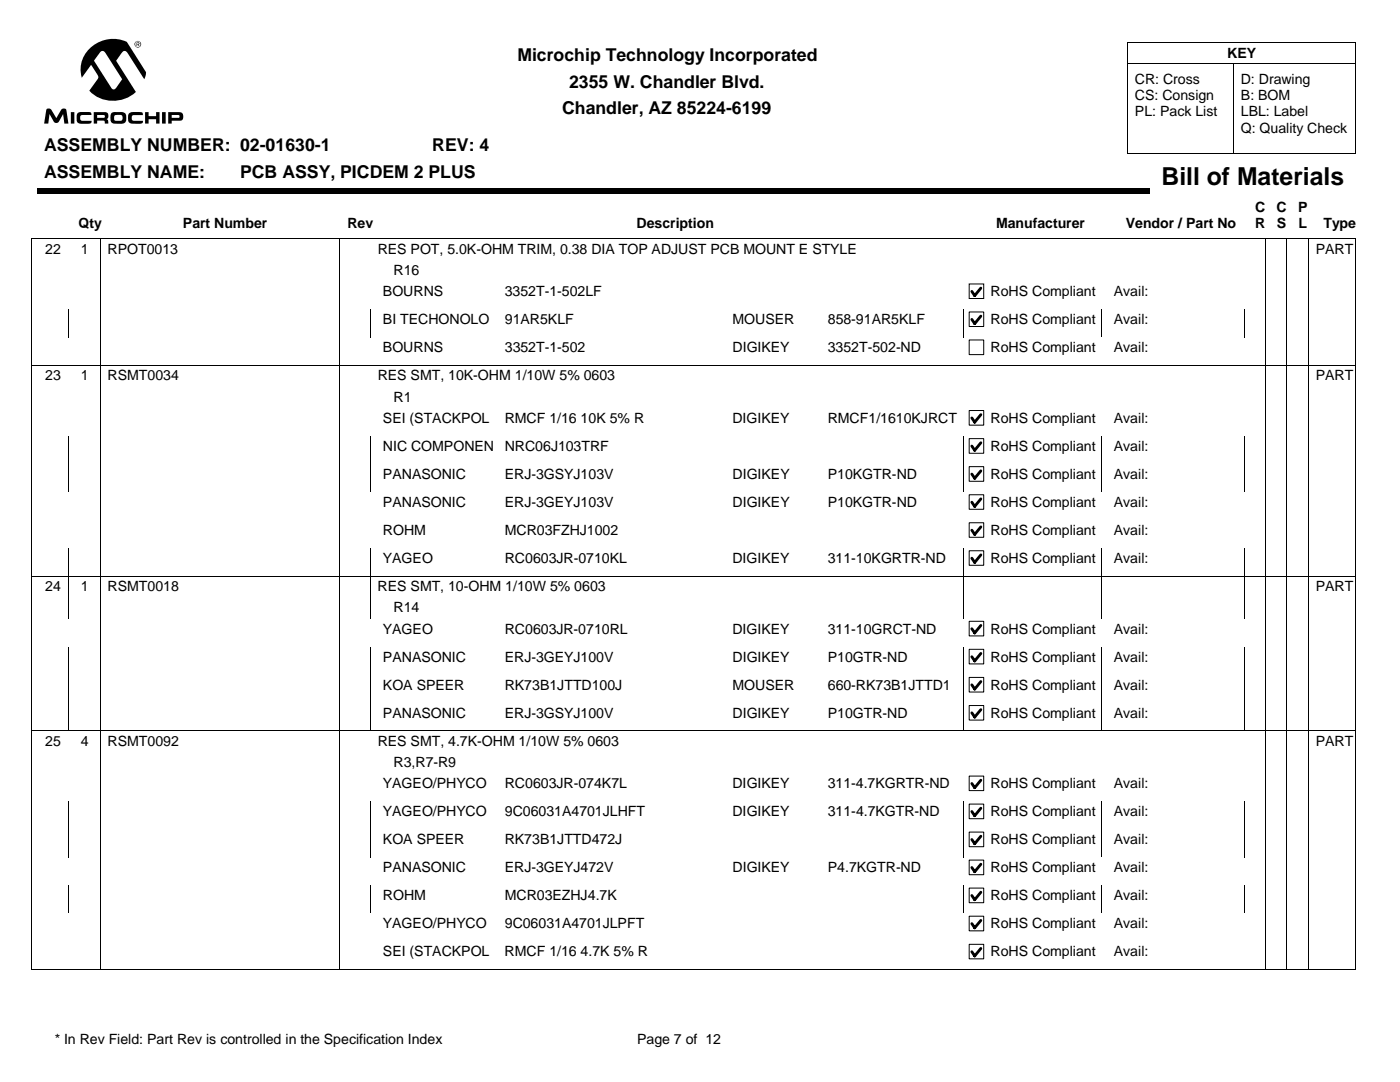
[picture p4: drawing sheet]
<svg xmlns="http://www.w3.org/2000/svg" width="279mm" height="216mm" viewBox="0 0 279 216" stroke-linecap="round" stroke-linejoin="round" font-family="sans-serif">
<g fill="#000">
<path d="M7.4 37.6h222v1.1h-222z"/>
<path d="M26.8 8.8a.7 .7 0 0 1 1.4 0 .7 .7 0 0 1-1.4 0zM33.6 22.4h2.1a.87 .87 0 0 1 .9 .7 .87 .87 0 0 1-.7 1h-1.6v.6h-.7zM32.3 22.4h.8v2.3h-.8zM18.1 9.5a6.7 6.7 0 0 1 7.2-1.1l3.8 6-.3 1.4-3.3-5.2a.63 .63 0 0 0-.6-.4 .63 .63 0 0 0-.6 .4l-1.1 1.5 3.9 6.3a6.7 6.7 0 0 1-9.3-.3l1.7-2.4 .1-.3-1.4-2.5-1.9 2.6a5.8 5.8 0 0 1 1.8-6zM29 22.4h.7v.8h1.5v-.8h.6v2.3h-.6v-.9h-1.5v.9h-.7zM25.8 22.6a3.7 3.7 0 0 1 2.4-.2l.2 .1 .1 .5h-1.8a.6 .6 0 0 0-.4 .5 .6 .6 0 0 0 .4 .6h1.8l-.1 .5-1 .1a2.11 2.11 0 0 1-1.7-.4 2.22 2.22 0 0 1 .1-1.7zM22.3 22.5l.7-.1a2.94 2.94 0 0 1 2 .2l.2 .3a1.42 1.42 0 0 1-.6 1.7l-.8 .1a1.77 1.77 0 0 1-1.6-.4 1.9 1.9 0 0 1 .1-1.8zM18.7 22.4h2.4a.77 .77 0 0 1 .5 .6 .77 .77 0 0 1-.3 .8 .7 .7 0 0 1 .3 .9h-.7l-.1-.5-.2-.1h-1.2v.6h-.7zM15.5 22.6a4 4 0 0 1 2.4-.2l.3 .1v.4h-1.8a.6 .6 0 0 0-.4 .6 .6 .6 0 0 0 .4 .6h1.9l-.2 .5-1.8 .1a.77 .77 0 0 1-1-.8v-1zM14.1 22.4h.7v2.3h-.7zM9.4 21.7h.5l.3 .1 1 1.8 1-1.7a.61 .61 0 0 1 1.1 .1l.4 2.7h-.9l-.2-1.9-.9 1.5-.3 .2-.6-.1-.9-1.6-.3 1.9h-.8zM26.9 8.8a.58 .58 0 0 0 1.1 0 .58 .58 0 0 0-1.1 0zM34.3 22.9v.6h1.4a.31 .31 0 0 0 .1-.3 .31 .31 0 0 0-.2-.3zM20 10.4l-1.2 1.7 3.3 5.3a.58 .58 0 0 0 .5 .4 .58 .58 0 0 0 .6-.3l1.2-1.7-3.5-5.4-.5-.2zM23 23l-.2 .2v.8l1.3 .1a.63 .63 0 0 0 .4-.6 .63 .63 0 0 0-.5-.6zM19.4 22.9v.6h1.3a.29 .29 0 0 0 .2-.3 .29 .29 0 0 0-.3-.3zM27.3 8.4l.5 .1v.2l-.2 .2 .3 .3h-.2l-.2-.3h-.1v.3h-.1zM27.4 8.5v.3l.3-.1v-.1z"/>
</g>
<path d="M225.1 12.7h45.5M225.1 8.5h45.5v22.2h-45.5M225.1 8.5v22.2M246.3 12.7v18M20.1 47.6v8.5M67.7 47.6v8.5M252.6 47.6v8.5M256.8 47.6v8.5M261.1 47.6v8.5M270.4 47.7l-264-.1v8.5M270.6 47.6v8.5" fill="none" stroke="#000" stroke-width=".2"/>
<path d="M193.4 56.7h2.9v2.9h-2.9z" fill="#fff"/>
<path d="M193.4 56.7h2.9v2.9h-2.9z" fill="none" stroke="#000" stroke-width=".2"/>
<path d="M195.7 57.5l-1.2 1.5-.5-.9" fill="none" stroke="#000" stroke-width=".56"/>
<path d="M197.4 56.1h22.4v4h-22.4z" fill="#fff"/>
<path d="M6.4 56.1v5.6M20.1 56.1v5.6M67.7 56.1v5.6M252.6 56.1v5.6M256.8 56.1v5.6M261.1 56.1v5.6M270.6 56.1v5.6" fill="none" stroke="#000" stroke-width=".2"/>
<path d="M193.4 62.3h2.9v2.9h-2.9z" fill="#fff"/>
<path d="M193.4 62.3h2.9v2.9h-2.9z" fill="none" stroke="#000" stroke-width=".2"/>
<path d="M195.7 63.1l-1.2 1.5-.5-.9" fill="none" stroke="#000" stroke-width=".56"/>
<path d="M197.4 61.7h22.4v4h-22.4z" fill="#fff"/>
<path d="M6.4 61.7v5.6M13.7 61.7v5.6M20.1 61.7v5.6M67.7 61.7v5.6M74 61.7v5.6M192.4 61.7v5.6M219.8 61.7v5.6M248.4 61.7v5.6M252.6 61.7v5.6M256.8 61.7v5.6M261.1 61.7v5.6M270.6 61.7v5.6" fill="none" stroke="#000" stroke-width=".2"/>
<path d="M193.4 67.9h2.9v2.9h-2.9z" fill="#fff"/>
<path d="M193.4 67.8h2.9v3h-2.9z" fill="none" stroke="#000" stroke-width=".2"/>
<path d="M197.4 67.3h22.4v4h-22.4z" fill="#fff"/>
<path d="M6.3 72.9h264.1M6.4 67.3v14.1M20.1 67.3v14.1M67.7 67.3v14.1M252.6 67.3v14.1M256.8 67.3v14.1M261.1 67.3v14.1M270.6 67.3v14.1" fill="none" stroke="#000" stroke-width=".2"/>
<path d="M193.4 81.9h2.9v2.9h-2.9z" fill="#fff"/>
<path d="M193.4 81.9h2.9v2.9h-2.9z" fill="none" stroke="#000" stroke-width=".2"/>
<path d="M195.7 82.7l-1.2 1.5-.5-.8" fill="none" stroke="#000" stroke-width=".56"/>
<path d="M197.4 81.4h22.4v4h-22.4z" fill="#fff"/>
<path d="M6.4 81.4v5.6M20.1 81.4v5.6M67.7 81.4v5.6M252.6 81.4v5.6M256.8 81.4v5.6M261.1 81.4v5.6M270.6 81.4v5.6" fill="none" stroke="#000" stroke-width=".2"/>
<path d="M193.4 87.5h2.9v2.9h-2.9z" fill="#fff"/>
<path d="M193.4 87.5h2.9v2.9h-2.9z" fill="none" stroke="#000" stroke-width=".2"/>
<path d="M195.7 88.3l-1.2 1.6-.5-.9" fill="none" stroke="#000" stroke-width=".56"/>
<path d="M197.4 87h22.4v4h-22.4z" fill="#fff"/>
<path d="M6.4 87v5.6M13.7 87v5.6M20.1 87v5.6M67.7 87v5.6M74 87v5.6M192.4 87v5.6M219.8 87v5.6M248.4 87v5.6M252.6 87v5.6M256.8 87v5.6M261.1 87v5.6M270.6 87v5.6" fill="none" stroke="#000" stroke-width=".2"/>
<path d="M193.4 93.1h2.9v2.9h-2.9z" fill="#fff"/>
<path d="M193.4 93.1h2.9v2.9h-2.9z" fill="none" stroke="#000" stroke-width=".2"/>
<path d="M195.7 94l-1.2 1.4-.5-.8" fill="none" stroke="#000" stroke-width=".56"/>
<path d="M197.4 92.6h22.4v4h-22.4z" fill="#fff"/>
<path d="M6.4 92.6v5.6M13.7 92.6v5.6M20.1 92.6v5.6M67.7 92.6v5.6M74 92.6v5.6M192.4 92.6v5.6M219.8 92.6v5.6M248.4 92.6v5.6M252.6 92.6v5.6M256.8 92.6v5.6M261.1 92.6v5.6M270.6 92.6v5.6" fill="none" stroke="#000" stroke-width=".2"/>
<path d="M193.4 98.7h2.9v2.9h-2.9z" fill="#fff"/>
<path d="M193.4 98.7h2.9v2.9h-2.9z" fill="none" stroke="#000" stroke-width=".2"/>
<path d="M195.7 99.5l-1.2 1.5-.5-.8" fill="none" stroke="#000" stroke-width=".56"/>
<path d="M197.4 98.2h22.4v4h-22.4z" fill="#fff"/>
<path d="M6.4 98.2v5.6M20.1 98.2v5.6M67.7 98.2v5.6M252.6 98.2v5.6M256.8 98.2v5.6M261.1 98.2v5.6M270.6 98.2v5.6" fill="none" stroke="#000" stroke-width=".2"/>
<path d="M193.4 104.3h2.9v2.9h-2.9z" fill="#fff"/>
<path d="M193.4 104.3h2.9v2.9h-2.9z" fill="none" stroke="#000" stroke-width=".2"/>
<path d="M195.7 105.1l-1.2 1.5-.5-.8" fill="none" stroke="#000" stroke-width=".56"/>
<path d="M197.4 103.8h22.4v4h-22.4z" fill="#fff"/>
<path d="M6.4 103.8v5.6M20.1 103.8v5.6M67.7 103.8v5.6M252.6 103.8v5.6M256.8 103.8v5.6M261.1 103.8v5.6M270.6 103.8v5.6" fill="none" stroke="#000" stroke-width=".2"/>
<path d="M193.4 109.9h2.9v2.9h-2.9z" fill="#fff"/>
<path d="M193.4 109.9h2.9v2.9h-2.9z" fill="none" stroke="#000" stroke-width=".2"/>
<path d="M195.7 110.7l-1.2 1.5-.5-.8" fill="none" stroke="#000" stroke-width=".56"/>
<path d="M197.4 109.3h22.4v4h-22.4z" fill="#fff"/>
<g fill="none" stroke="#000" stroke-width=".2">
<path d="M6.3 115h264.1M6.4 109.3v14.1M13.7 109.3v14.1M20.1 109.3v14.1M67.7 109.3v14.1M74 109.3v14.1M192.4 109.3v14.1M219.8 109.3v14.1M248.4 109.3v14.1M252.6 109.3v14.1M256.8 109.3v14.1M261.1 109.3v14.1"/>
<path d="M270.6 109.3v14.1"/>
</g>
<path d="M193.4 124h2.9v2.9h-2.9z" fill="#fff"/>
<path d="M193.4 124h2.9v2.9h-2.9z" fill="none" stroke="#000" stroke-width=".2"/>
<path d="M195.7 124.8l-1.2 1.5-.5-.8" fill="none" stroke="#000" stroke-width=".56"/>
<path d="M197.4 123.4h22.4v4h-22.4z" fill="#fff"/>
<path d="M6.4 123.4v5.6M20.1 123.4v5.6M67.7 123.4v5.6M252.6 123.4v5.6M256.8 123.4v5.6M261.1 123.4v5.6M270.6 123.4v5.6" fill="none" stroke="#000" stroke-width=".2"/>
<path d="M193.4 129.6h2.9v2.9h-2.9z" fill="#fff"/>
<path d="M193.4 129.6h2.9v2.9h-2.9z" fill="none" stroke="#000" stroke-width=".2"/>
<path d="M195.7 130.4l-1.2 1.5-.5-.9" fill="none" stroke="#000" stroke-width=".56"/>
<path d="M197.4 129h22.4v4h-22.4z" fill="#fff"/>
<path d="M6.4 129v5.6M13.7 129v5.6M20.1 129v5.6M67.7 129v5.6M74 129v5.6M192.4 129v5.6M219.8 129v5.6M248.4 129v5.6M252.6 129v5.6M256.8 129v5.6M261.1 129v5.6M270.6 129v5.6" fill="none" stroke="#000" stroke-width=".2"/>
<path d="M193.4 135.2h2.9v2.9h-2.9z" fill="#fff"/>
<path d="M193.4 135.2h2.9v2.9h-2.9z" fill="none" stroke="#000" stroke-width=".2"/>
<path d="M195.7 136l-1.2 1.5-.5-.8" fill="none" stroke="#000" stroke-width=".56"/>
<path d="M197.4 134.6h22.4v4h-22.4z" fill="#fff"/>
<path d="M6.4 134.6v5.6M13.7 134.6v5.6M20.1 134.6v5.6M67.7 134.6v5.6M74 134.6v5.6M192.4 134.6v5.6M219.8 134.6v5.6M248.4 134.6v5.6M252.6 134.6v5.6M256.8 134.6v5.6M261.1 134.6v5.6M270.6 134.6v5.6" fill="none" stroke="#000" stroke-width=".2"/>
<path d="M193.4 140.8h2.9v2.9h-2.9z" fill="#fff"/>
<path d="M193.4 140.8h2.9v2.9h-2.9z" fill="none" stroke="#000" stroke-width=".2"/>
<path d="M195.7 141.6l-1.2 1.5-.5-.9" fill="none" stroke="#000" stroke-width=".56"/>
<path d="M197.4 140.2h22.4v4h-22.4z" fill="#fff"/>
<g fill="none" stroke="#000" stroke-width=".2">
<path d="M6.4 140.2v5.6M13.7 140.2v5.6M20.1 140.2v14.1M67.7 140.2v14.1M74 140.2v5.6M192.4 140.2v5.6M219.8 140.2v5.6M248.4 140.2v5.6M252.6 140.2v14.1M256.8 140.2v14.1M261.1 140.2v14.1M270.4 145.8h-264.1l.1 8.5"/>
<path d="M270.6 140.2v14.1"/>
</g>
<path d="M193.4 154.9h2.9v2.9h-2.9z" fill="#fff"/>
<path d="M193.4 154.9h2.9v2.9h-2.9z" fill="none" stroke="#000" stroke-width=".2"/>
<path d="M195.7 155.7l-1.2 1.5-.5-.9" fill="none" stroke="#000" stroke-width=".56"/>
<path d="M197.4 154.3h22.4v4h-22.4z" fill="#fff"/>
<path d="M6.4 154.3v5.6M20.1 154.3v5.6M67.7 154.3v5.6M252.6 154.3v5.6M256.8 154.3v5.6M261.1 154.3v5.6M270.6 154.3v5.6" fill="none" stroke="#000" stroke-width=".2"/>
<path d="M193.4 160.5h2.9v2.9h-2.9z" fill="#fff"/>
<path d="M193.4 160.4h2.9v3h-2.9z" fill="none" stroke="#000" stroke-width=".2"/>
<path d="M195.7 161.3l-1.2 1.5-.5-.9" fill="none" stroke="#000" stroke-width=".56"/>
<path d="M197.4 159.9h22.4v4h-22.4z" fill="#fff"/>
<path d="M6.4 159.9v5.6M13.7 159.9v5.6M20.1 159.9v5.6M67.7 159.9v5.6M74 159.9v5.6M192.4 159.9v5.6M219.8 159.9v5.6M248.4 159.9v5.6M252.6 159.9v5.6M256.8 159.9v5.6M261.1 159.9v5.6M270.6 159.9v5.6" fill="none" stroke="#000" stroke-width=".2"/>
<path d="M193.4 166.1h2.9v2.9h-2.9z" fill="#fff"/>
<path d="M193.4 166h2.9v3h-2.9z" fill="none" stroke="#000" stroke-width=".2"/>
<path d="M195.7 166.9l-1.2 1.5-.5-.9" fill="none" stroke="#000" stroke-width=".56"/>
<path d="M197.4 165.5h22.4v4h-22.4z" fill="#fff"/>
<path d="M6.4 165.5v5.6M13.7 165.5v5.6M20.1 165.5v5.6M67.7 165.5v5.6M74 165.5v5.6M192.4 165.5v5.6M219.8 165.5v5.6M248.4 165.5v5.6M252.6 165.5v5.6M256.8 165.5v5.6M261.1 165.5v5.6M270.6 165.5v5.6" fill="none" stroke="#000" stroke-width=".2"/>
<path d="M193.4 171.6h2.9v2.9h-2.9z" fill="#fff"/>
<path d="M193.4 171.6h2.9v2.9h-2.9z" fill="none" stroke="#000" stroke-width=".2"/>
<path d="M195.7 172.4l-1.2 1.5-.5-.8" fill="none" stroke="#000" stroke-width=".56"/>
<path d="M197.4 171.1h22.4v4h-22.4z" fill="#fff"/>
<path d="M6.4 171.1v5.6M20.1 171.1v5.6M67.7 171.1v5.6M252.6 171.1v5.6M256.8 171.1v5.6M261.1 171.1v5.6M270.6 171.1v5.6" fill="none" stroke="#000" stroke-width=".2"/>
<path d="M193.4 177.2h2.9v2.9h-2.9z" fill="#fff"/>
<path d="M193.4 177.2h2.9v2.9h-2.9z" fill="none" stroke="#000" stroke-width=".2"/>
<path d="M195.7 178l-1.2 1.5-.5-.8" fill="none" stroke="#000" stroke-width=".56"/>
<path d="M197.4 176.7h22.4v4h-22.4z" fill="#fff"/>
<path d="M6.4 176.7v5.5M13.7 176.7v5.5M20.1 176.7v5.5M67.7 176.7v5.5M74 176.7v5.5M192.4 176.7v5.5M219.8 176.7v5.5M248.4 176.7v5.5M252.6 176.7v5.5M256.8 176.7v5.5M261.1 176.7v5.5M270.6 176.7v5.5" fill="none" stroke="#000" stroke-width=".2"/>
<path d="M193.4 182.8h2.9v2.9h-2.9z" fill="#fff"/>
<path d="M193.4 182.8h2.9v2.9h-2.9z" fill="none" stroke="#000" stroke-width=".2"/>
<path d="M195.7 183.7l-1.2 1.4-.5-.8" fill="none" stroke="#000" stroke-width=".56"/>
<path d="M197.4 182.3h22.4v4h-22.4z" fill="#fff"/>
<path d="M6.4 182.3v5.6M20.1 182.3v5.6M67.7 182.3v5.6M252.6 182.3v5.6M256.8 182.3v5.6M261.1 182.3v5.6M270.6 182.3v5.6" fill="none" stroke="#000" stroke-width=".2"/>
<path d="M193.4 188.4h2.9v2.9h-2.9z" fill="#fff"/>
<path d="M193.4 188.4h2.9v2.9h-2.9z" fill="none" stroke="#000" stroke-width=".2"/>
<path d="M195.7 189.3l-1.2 1.5-.5-.9" fill="none" stroke="#000" stroke-width=".56"/>
<path d="M197.4 187.9h22.4v4h-22.4z" fill="#fff"/>
<path d="M6.4 187.9v5.6h264M20.1 187.9v5.6M67.7 187.9v5.6M252.6 187.9v5.6M256.8 187.9v5.6M261.1 187.9v5.6M270.6 187.9v5.6" fill="none" stroke="#000" stroke-width=".2"/>
<text font-size="4.9" x="231.8" y="36.9">Bill of Materials</text>
<g font-size="3.5">
<text x="103.3" y="12.2">Microchip Technology Incorporated</text>
<text x="113.6" y="17.5">2355 W. Chandler Blvd.</text>
<text x="112.2" y="22.8">Chandler, AZ 85224-6199</text>
<text x="8.8" y="30.2">ASSEMBLY NUMBER: 02-01630-1</text>
<text x="8.8" y="35.5">ASSEMBLY NAME:</text>
<text x="47.9" y="35.5">PCB ASSY, PICDEM 2 PLUS</text>
<text x="86.3" y="30.2">REV: 4</text>
</g>
<g font-size="2.8">
<text x="244.9" y="11.5">KEY</text>
<text x="226.5" y="16.7">CR: Cross</text>
<text x="247.6" y="16.7">D: Drawing</text>
<text x="226.5" y="20">CS: Consign</text>
<text x="226.5" y="23.2">PL: Pack List</text>
<text x="247.6" y="20">B: BOM</text>
<text x="247.6" y="23.2">LBL: Label</text>
<text x="247.6" y="26.5">Q: Quality Check</text>
<text x="15.7" y="45.4">Qty</text>
<text x="36.5" y="45.4">Part Number</text>
<text x="69.3" y="45.4">Rev</text>
<text x="127" y="45.4">Description</text>
<text x="198.8" y="45.4">Manufacturer</text>
<text x="224.7" y="45.4">Vendor / Part No</text>
<text x="250.5" y="42.2">C</text>
<text x="250.5" y="45.6">R</text>
<text x="254.7" y="42.2">C</text>
<text x="254.8" y="45.6">S</text>
<text x="259.1" y="42.2">P</text>
<text x="259.1" y="45.6">L</text>
<text x="264.1" y="45.4">Type</text>
<text x="9" y="50.6">22</text>
<text x="16.2" y="50.6">1</text>
<text x="21.5" y="50.6">RPOT0013</text>
<text x="75.4" y="50.6">RES POT, 5.0K-OHM TRIM, 0.38 DIA TOP ADJUST PCB MOUNT E STYLE</text>
<text x="262.6" y="50.6">PART</text>
<text x="76.4" y="59.1">BOURNS</text>
<text x="78.5" y="54.8">R16</text>
<text x="100.7" y="59.1">3352T-1-502LF</text>
<text x="197.7" y="59.1">RoHS Compliant</text>
<text x="222.3" y="59.1">Avail:</text>
<text x="76.4" y="64.7">BI TECHONOLO</text>
<text x="100.7" y="64.7">91AR5KLF</text>
<text x="146.2" y="64.7">MOUSER</text>
<text x="165.2" y="64.7">858-91AR5KLF</text>
<text x="197.7" y="64.7">RoHS Compliant</text>
<text x="222.3" y="64.7">Avail:</text>
<text x="76.4" y="70.3">BOURNS</text>
<text x="100.7" y="70.3">3352T-1-502</text>
<text x="146.2" y="70.3">DIGIKEY</text>
<text x="165.2" y="70.3">3352T-502-ND</text>
<text x="197.7" y="70.3">RoHS Compliant</text>
<text x="222.3" y="70.3">Avail:</text>
<text x="9" y="75.9">23</text>
<text x="16.2" y="75.9">1</text>
<text x="21.5" y="75.9">RSMT0034</text>
<text x="75.4" y="75.9">RES SMT, 10K-OHM 1/10W 5% 0603</text>
<text x="262.6" y="75.9">PART</text>
<text x="78.5" y="80.1">R1</text>
<text x="76.4" y="84.3">SEI (STACKPOL</text>
<text x="76.4" y="90">NIC COMPONEN</text>
<text x="100.7" y="84.3">RMCF 1/16 10K 5% R</text>
<text x="100.7" y="90">NRC06J103TRF</text>
<text x="146.2" y="84.3">DIGIKEY</text>
<text x="165.2" y="84.3">RMCF1/1610KJRCT</text>
<text x="197.7" y="84.3">RoHS Compliant</text>
<text x="197.7" y="90">RoHS Compliant</text>
<text x="222.3" y="84.3">Avail:</text>
<text x="222.3" y="90">Avail:</text>
<text x="76.4" y="95.5">PANASONIC</text>
<text x="100.7" y="95.5">ERJ-3GSYJ103V</text>
<text x="146.2" y="95.5">DIGIKEY</text>
<text x="165.2" y="95.5">P10KGTR-ND</text>
<text x="197.7" y="95.5">RoHS Compliant</text>
<text x="222.3" y="95.5">Avail:</text>
<text x="76.4" y="101.1">PANASONIC</text>
<text x="100.7" y="101.1">ERJ-3GEYJ103V</text>
<text x="146.2" y="101.1">DIGIKEY</text>
<text x="165.2" y="101.1">P10KGTR-ND</text>
<text x="197.7" y="101.1">RoHS Compliant</text>
<text x="222.3" y="101.1">Avail:</text>
<text x="76.4" y="106.7">ROHM</text>
<text x="100.7" y="106.7">MCR03FZHJ1002</text>
<text x="197.7" y="106.7">RoHS Compliant</text>
<text x="222.3" y="106.7">Avail:</text>
<text x="76.4" y="112.3">YAGEO</text>
<text x="100.7" y="112.3">RC0603JR-0710KL</text>
<text x="146.2" y="112.3">DIGIKEY</text>
<text x="165.2" y="112.3">311-10KGRTR-ND</text>
<text x="197.7" y="112.3">RoHS Compliant</text>
<text x="222.3" y="112.3">Avail:</text>
<text x="9" y="117.9">24</text>
<text x="16.2" y="117.9">1</text>
<text x="21.5" y="117.9">RSMT0018</text>
<text x="75.4" y="117.9">RES SMT, 10-OHM 1/10W 5% 0603</text>
<text x="262.6" y="117.9">PART</text>
<text x="78.5" y="122.2">R14</text>
<text x="76.4" y="126.4">YAGEO</text>
<text x="76.4" y="132">PANASONIC</text>
<text x="100.7" y="132">ERJ-3GEYJ100V</text>
<text x="100.7" y="126.4">RC0603JR-0710RL</text>
<text x="146.2" y="126.4">DIGIKEY</text>
<text x="146.2" y="132">DIGIKEY</text>
<text x="165.2" y="126.4">311-10GRCT-ND</text>
<text x="165.2" y="132">P10GTR-ND</text>
<text x="197.7" y="126.4">RoHS Compliant</text>
<text x="197.7" y="132">RoHS Compliant</text>
<text x="222.3" y="126.4">Avail:</text>
<text x="222.3" y="132">Avail:</text>
<text x="76.4" y="137.6">KOA SPEER</text>
<text x="100.7" y="137.6">RK73B1JTTD100J</text>
<text x="146.2" y="137.6">MOUSER</text>
<text x="165.2" y="137.6">660-RK73B1JTTD1</text>
<text x="197.7" y="137.6">RoHS Compliant</text>
<text x="222.3" y="137.6">Avail:</text>
<text x="76.4" y="143.2">PANASONIC</text>
<text x="100.7" y="143.2">ERJ-3GSYJ100V</text>
<text x="146.2" y="143.2">DIGIKEY</text>
<text x="165.2" y="143.2">P10GTR-ND</text>
<text x="197.7" y="143.2">RoHS Compliant</text>
<text x="222.3" y="143.2">Avail:</text>
<text x="9" y="148.8">25</text>
<text x="16.2" y="148.8">4</text>
<text x="21.5" y="148.8">RSMT0092</text>
<text x="75.4" y="148.8">RES SMT, 4.7K-OHM 1/10W 5% 0603</text>
<text x="262.6" y="148.8">PART</text>
<text x="78.5" y="153">R3,R7-R9</text>
<text x="76.4" y="157.3">YAGEO/PHYCO</text>
<text x="100.7" y="157.3">RC0603JR-074K7L</text>
<text x="146.2" y="157.3">DIGIKEY</text>
<text x="165.2" y="157.3">311-4.7KGRTR-ND</text>
<text x="197.7" y="157.3">RoHS Compliant</text>
<text x="222.3" y="157.3">Avail:</text>
<text x="76.4" y="162.9">YAGEO/PHYCO</text>
<text x="100.7" y="162.9">9C06031A4701JLHFT</text>
<text x="146.2" y="162.9">DIGIKEY</text>
<text x="165.2" y="162.9">311-4.7KGTR-ND</text>
<text x="197.7" y="162.9">RoHS Compliant</text>
<text x="222.3" y="162.9">Avail:</text>
<text x="76.4" y="168.4">KOA SPEER</text>
<text x="100.7" y="168.4">RK73B1JTTD472J</text>
<text x="197.7" y="168.4">RoHS Compliant</text>
<text x="222.3" y="168.4">Avail:</text>
<text x="76.4" y="174.1">PANASONIC</text>
<text x="76.4" y="179.6">ROHM</text>
<text x="100.7" y="174.1">ERJ-3GEYJ472V</text>
<text x="100.7" y="179.6">MCR03EZHJ4.7K</text>
<text x="146.2" y="174.1">DIGIKEY</text>
<text x="165.2" y="174.1">P4.7KGTR-ND</text>
<text x="197.7" y="174.1">RoHS Compliant</text>
<text x="197.7" y="179.6">RoHS Compliant</text>
<text x="222.3" y="174.1">Avail:</text>
<text x="222.3" y="179.6">Avail:</text>
<text x="76.4" y="185.3">YAGEO/PHYCO</text>
<text x="100.7" y="185.3">9C06031A4701JLPFT</text>
<text x="197.7" y="185.3">RoHS Compliant</text>
<text x="222.3" y="185.3">Avail:</text>
<text x="76.4" y="190.8">SEI (STACKPOL</text>
<text x="100.7" y="190.8">RMCF 1/16 4.7K 5% R</text>
<text x="197.7" y="190.8">RoHS Compliant</text>
<text x="222.3" y="190.8">Avail:</text>
<text x="10.9" y="208.4">* In Rev Field: Part Rev is controlled in the Specification Index</text>
<text x="127.2" y="208.4">Page 7 of 12</text>
</g>
</svg>
